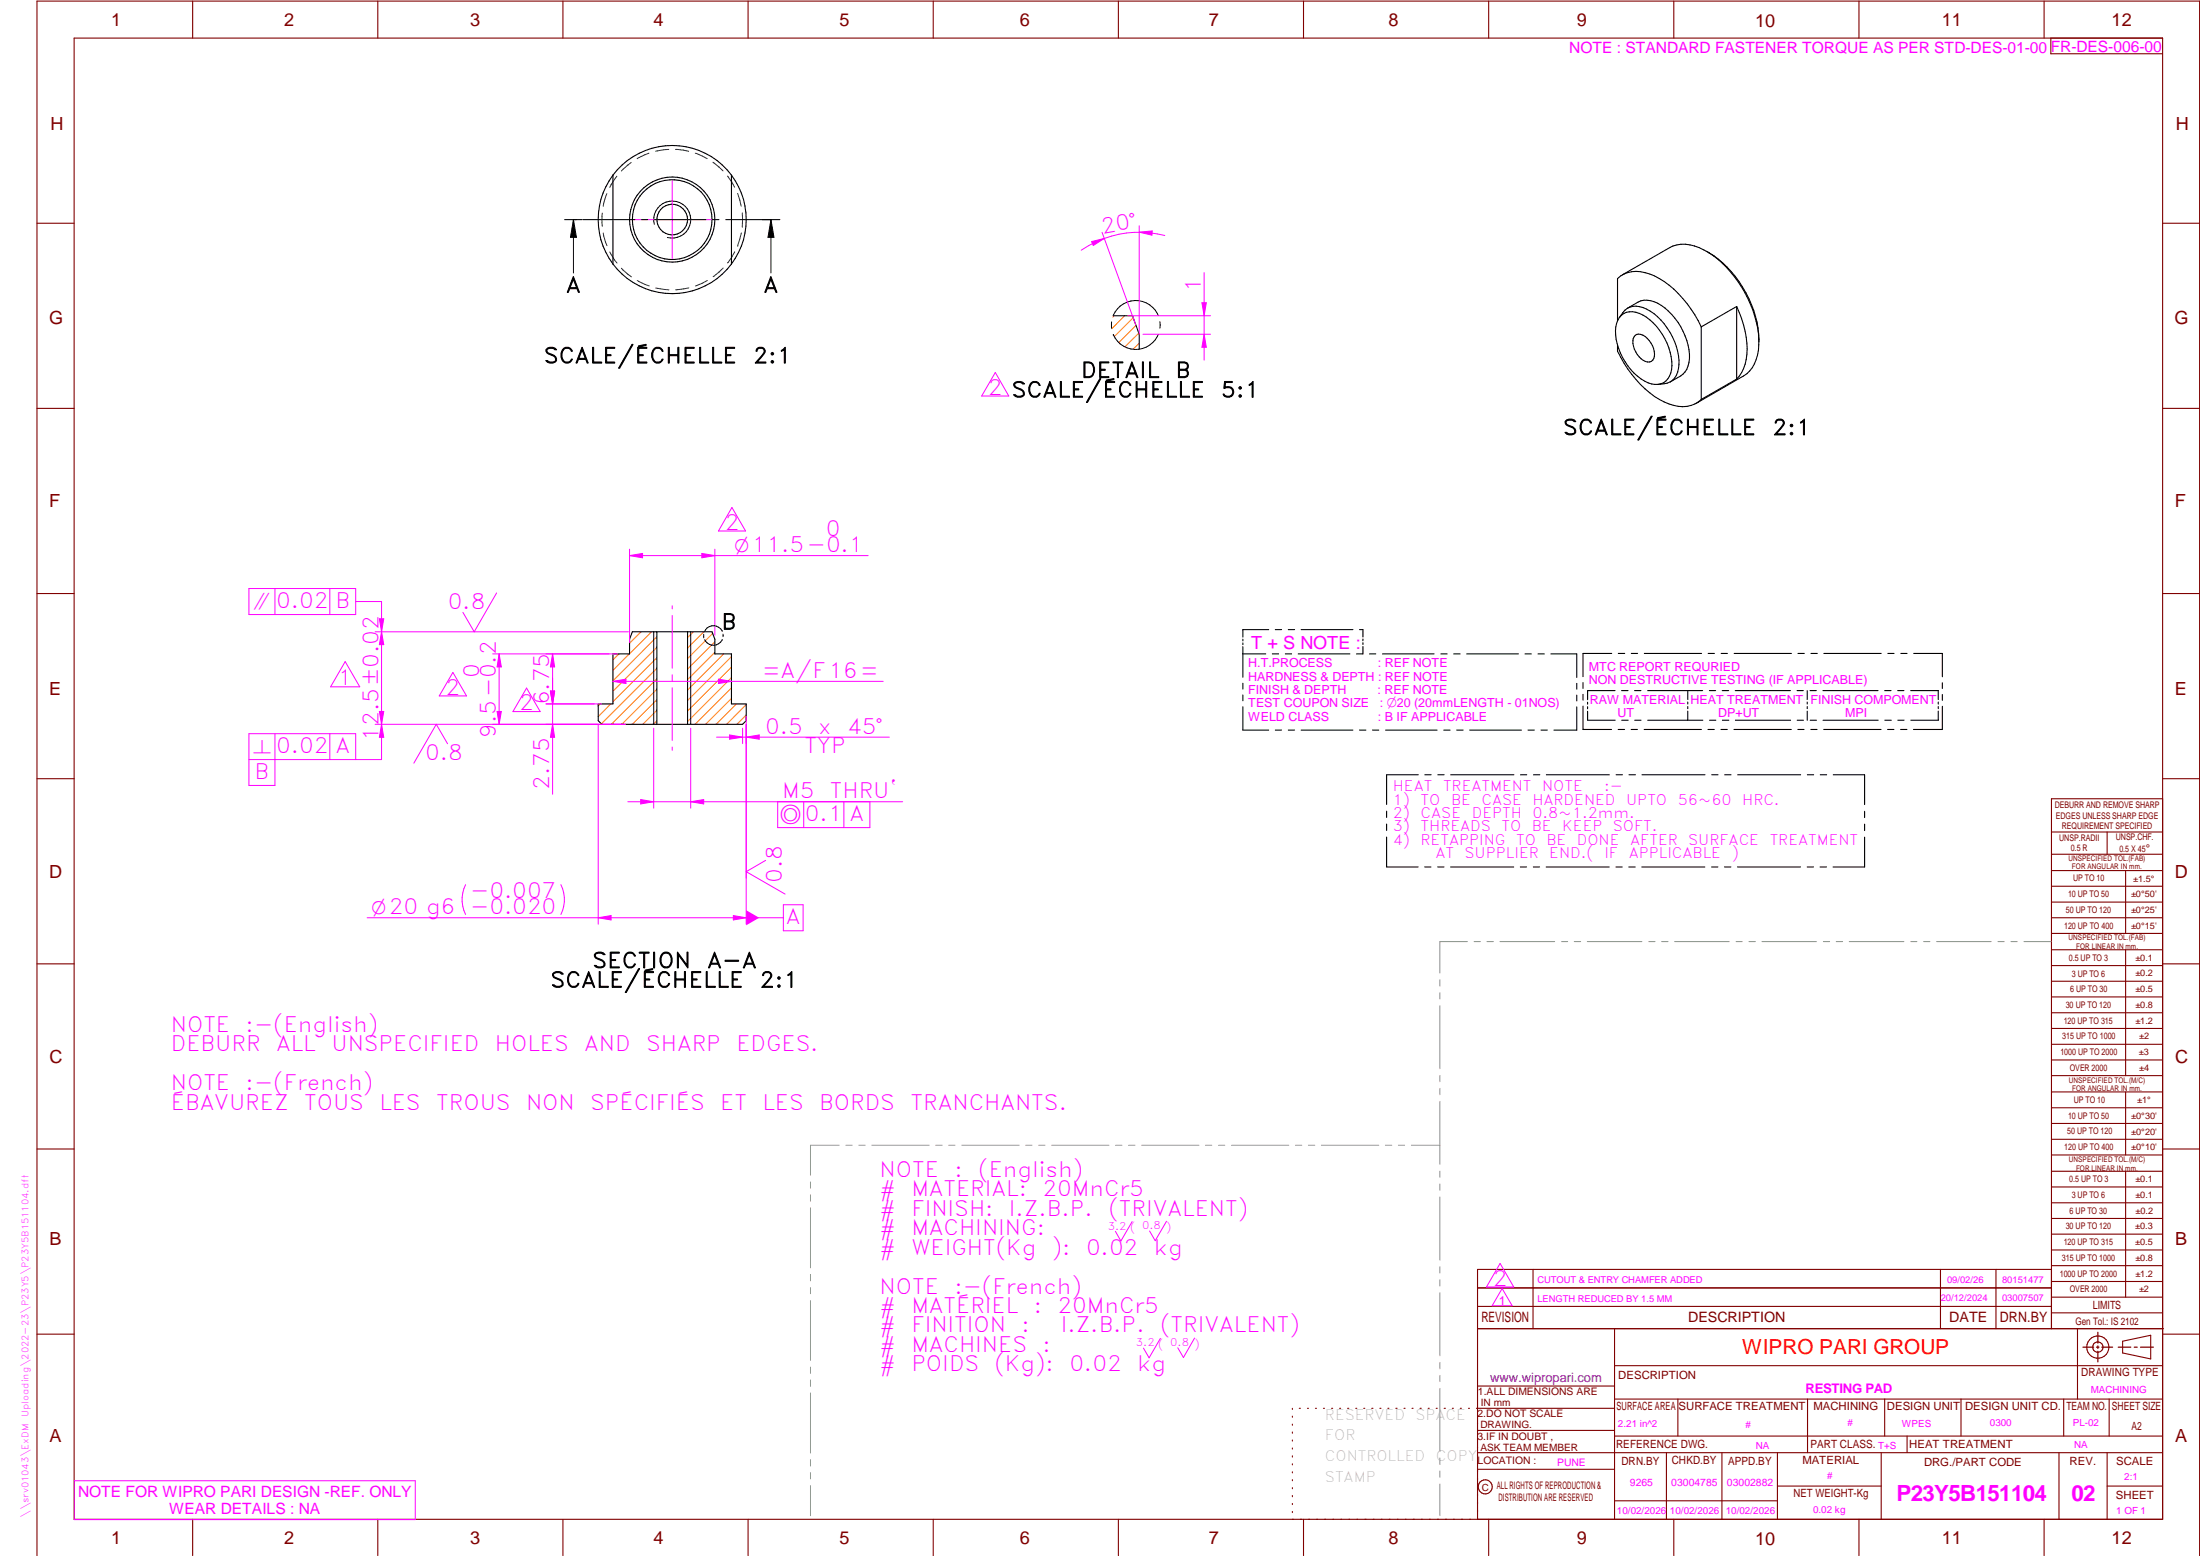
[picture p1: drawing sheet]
<svg xmlns="http://www.w3.org/2000/svg" width="594mm" height="420mm" viewBox="0 0 594 420" stroke-linecap="round" stroke-linejoin="round" font-family="sans-serif">
<g fill="none" stroke="#800000" stroke-width=".3">
<path d="M20 10.3h564v400h-564zM52 .3v10M102 .3v10M152 .3v10M202 .3v10M252 .3v10M302 .3v10M352 .3v10M402 .3v10M452 .3v10M502 .3v10M552 .3v10"/>
<path d="M553.8 10.3v4.2h30.2M10 60.3h10M584 60.3h10M10 110.3h10M584 110.3h10M10 160.3h10M584 160.3h10M10 210.3h10M584 215.7h-30v143.1M584 210.3h10M554 224.7h30M554 230.7h30"/>
<path d="M554 235.1h30M554 239.3h30M569 224.7v6M574 235.1v17M554 243.6h30M554 247.8h30M554 252.1h30M554 256.5h30M574 256.5v33.9M10 260.3h10M554 260.7h30M554 265h30"/>
<path d="M554 269.2h30M554 273.5h30M554 277.7h30M584 260.3h10M554 282h30M554 286.2h30M554 290.4h30M554 294.9h30M554 299.1h30M574 294.9v17M10 310.3h10M554 303.4h30"/>
<path d="M554 307.6h30M554 311.9h30M554 316.3h30M574 316.3v34M584 310.3h10M554 320.5h30M554 324.8h30M554 329h30M554 333.2h30M554 337.5h30M399 358.8h185.2M399 352.8h155"/>
<path d="M399 347.8h155M414 342.8v16M436 358.8v51.5M524 342.8v16M539 342.8v16M554 341.8h30M554 346h30M554 350.3h30M554 354.5h30M554 342.8h-155v67.5M561 358.8v19M10 360.3h10"/>
<path d="M399 374.3h37M436 377.8h148M453.1 377.8v10M488.1 377.8v14.5M508.9 377.8v10M529.5 377.8v10M557.3 377.8v10M569.5 377.8v10M573.2 362.2l7.6-1.6v6.3l-7.6-1.6zM584 368.8h-148M584 360.3h10M349 380.3v.3"/>
<path d="M349 382.4v.3M349 384.6v.3M349 386.7v.3M349 388.8v.3M349 391v.3M349 393.1v.3M349 395.3v.3M349 397.4v.3M349 399.5v.3M350.9 380.3h.2M353.1 380.3h.2M355.2 380.3h.3"/>
<path d="M357.4 380.3h.3M359.6 380.3h.3M361.7 380.3h.3M363.9 380.3h.3M366.1 380.3h.3M368.3 380.3h.2M370.4 380.3h.3M372.6 380.3h.3M374.8 380.3h.3M376.9 380.3h.4M379.1 380.3h.3M381.3 380.3h.3"/>
<path d="M383.4 380.3h.4M385.6 380.3h.3M387.8 380.3h.3M390 380.3h.3M392.2 380.3h.3M394.3 380.3h.3M396.5 380.3h.3M398.7 380.3h37.3M399 396.7h37M399 392.3h185M399 386.2h37M436 387.8h148"/>
<path d="M450 392.3v18M465 392.3v18M480 392.3v18M508 392.3v18M515 387.8v4.5M556 392.3v18M569 392.3v18M52 410.3v9.7M102 410.3v9.7M152 410.3v9.7M202 410.3v9.7M252 410.3v9.7"/>
<path d="M302 410.3v9.7M349 401.7v.3M349 403.8v.4M349 406v.3M349 408.1v.3M352 410.3v9.7M402 410.3v9.7M436 405.3h44M452 410.3v9.7M480 401.3h28M502 410.3v9.7M552 410.3v9.7"/>
<path d="M569 401.3h15M10 420v-419.7h584v419.7"/>
<circle cx="566.5" cy="363.7" r="1.39"/>
<circle cx="566.5" cy="363.8" r="3"/>
<circle cx="401.1" cy="401.5" r="1.9"/>
</g>
<g fill="none" stroke="#f0f" stroke-width=".27">
<path d="M171 59.3h21M181.5 48.8v21M181.5 163.6v.8M181.5 166.2v14.2M176.5 196.6v21.6M181.5 182.2v1.7M181.5 185.7v14.2M186.5 196.6v21.6M173 215.9l3.5 .6-3.5 .6zM181.5 201.7v.9M305.7 329.9l-3 5.2-1.5-2.6M315 329.8l-3.1 5.2-1.5-2.6"/>
<path d="M405.6 347.9l2.7 4.7h-5.4zM313.3 361.4l-3 5.2-1.5-2.6M322.6 361.3l-3 5.3-1.6-2.7M20.1 399.8h92v10.5h-92z"/>
</g>
<g fill="none" stroke="#949494" stroke-width=".27">
<path d="M396.2 254.3h-7.4v8.5M398.1 254.3h1.6M401.5 254.3h1.8M405 254.3h14.8M421.6 254.3h1.7M425.1 254.3h1.7M428.6 254.3h14.8M445.2 254.3h1.7M448.7 254.3h1.7M452.2 254.3h14.8M468.8 254.3h1.7M472.3 254.3h1.7"/>
<path d="M475.8 254.3h14.8M492.4 254.3h1.7M495.8 254.3h1.8M499.4 254.3h14.7M516 254.3h1.6M519.4 254.3h1.8M522.9 254.3h14.8M539.5 254.3h1.7M543 254.3h1.7M546.5 254.3h7.4M388.8 264.5v1.8M388.8 268.1v1.6"/>
<path d="M388.8 271.6v17M388.8 290.4v1.7M388.8 293.9v1.7M388.8 297.4v17M218.9 319.2v1.6M226.6 309.2h-7.7v8.1M228.4 309.2h1.7M231.9 309.2h1.7M235.4 309.2h15.5M252.7 309.2h1.7M256.2 309.2h1.7M259.7 309.2h15.5"/>
<path d="M277 309.2h1.7M280.5 309.2h1.7M284 309.2h15.5M301.2 309.2h1.8M304.8 309.2h1.7M308.3 309.2h15.5M325.5 309.2h1.7M329.1 309.2h1.6M332.6 309.2h15.4M349.8 309.2h1.7M353.3 309.2h1.7M356.8 309.2h15.5"/>
<path d="M374.1 309.2h1.7M377.6 309.2h1.7M381.1 309.2h7.7M388.8 316.2v1.7M388.8 319.7v1.7M218.9 322.6v1.8M218.9 326.1v16.2M388.8 323.2v17.1M218.9 344.1v1.8M218.9 347.6v1.7M218.9 351.2v16.1M388.8 342.1v1.6"/>
<path d="M388.8 345.6v1.7M388.8 349v17.1M218.9 369.1v1.7M218.9 372.6v1.8M218.9 376.1v16.2M388.8 367.9v1.7M388.8 371.4v1.7M388.8 374.9v17M218.9 394.1v1.8M218.9 397.6v1.7M388.8 393.7v1.7M388.8 397.2v1.7"/>
<path d="M218.9 401.2v8.1M388.8 400.7v8.6"/>
</g>
<path d="M566.5 359.7v3M562.5 363.8h2.9M566.1 363.8h.7M566.5 363.4v.7M566.5 364.9v2.8M567.6 363.8h2.9M572 363.8h3.4M576.3 363.8h.8M578 363.8h3.5" fill="none" stroke="#800000" stroke-width=".34"/>
<g fill="none" stroke="#008000" stroke-width=".27">
<path d="M162.6 57.5v3.6M163.9 52.3l-1 3.4M166.6 47.6l-1.9 3M170.5 43.9l-2.7 2.3M175.3 41.4l-3.3 1.4M180.6 40.3l-3.6 .6M182.4 40.3l3.6 .6M187.7 41.4l3.3 1.4M192.5 43.8l2.7 2.3M196.5 47.5l1.9 3M199.2 52.2l.9 3.5M200.4 57.5v3.6"/>
<path d="M162.9 62.9l1 3.4M164.7 68l1.9 3M167.8 72.4l2.7 2.4M172.1 75.7l3.2 1.5M177.1 77.8l3.5 .5M186 77.7l-3.6 .6M191 75.7l-3.2 1.5M195.3 72.4l-2.7 2.3M198.4 68l-1.9 3M199.2 66.3h.1M200.2 62.9l-1 3.4M200.4 61.1h.1"/>
</g>
<g fill="none" stroke="#000" stroke-width=".3">
<path d="M165.5 47.3a20.1 20.1 0 0 0 0 24M165.5 47.3v24M197.5 47.3v24M197.5 47.3a20 20 0 0 0-32 0M197.5 47.3a20.1 20.1 0 0 1 0 24M197.5 71.3a20 20 0 0 1-32 0M170.8 170.6h21.5l.7 2v4h4.5v13.5h4v4.5l-1 1h-38l-1-1v-4.5h4v-13.5h4.5v-4zM177.4 170.6v25M185.7 170.6v25"/>
<circle cx="181.5" cy="59.3" r="10.8"/>
<circle cx="181.5" cy="59.3" r="4.1"/>
<circle cx="181.5" cy="59.3" r="11.5"/>
</g>
<g fill="none" stroke="#000" stroke-width=".27">
<path d="M152.4 59.3h4.9M154.8 59.3v14.4M154.8 59.3l.9 4.8h-1.7zM157.5 59.3h13.9M173.2 59.3h1.7M176.7 59.3h14M192.5 59.3h1.7M196 59.3h14.6M208.2 59.3l.8 4.8h-1.6zM208.2 59.3v14.4M176.7 60.6a5 5 0 0 1 4.4-6.3 5 5 0 0 1 5.4 5.5 5 5 0 0 1-6.3 4.3M176.5 170.6v25"/>
<path d="M186.5 170.6v25"/>
</g>
<path d="M154.8 59.3l.9 4.8h-1.7zM208.2 59.3l.8 4.8h-1.6z" fill="#000"/>
<g fill="none" stroke="#ff8000" stroke-width=".27">
<path d="M167.1 176.6l-1.6 1.6M169.9 176.6l-4.4 4.4M173.1 170.6l-3.1 3.1M175.9 170.6l-5.9 5.9M177.4 172l-11.9 11.9M177.4 174.8l-11.9 11.8M177.4 177.6l-11.9 11.9M187.2 170.6l-1.5 1.6M190.1 170.6l-4.4 4.4M192.4 171l-6.7 6.8M193 173.3l-7.3 7.4M193 176.1l-7.3 7.4"/>
<path d="M195.4 176.6l-9.7 9.8M197.5 177.3l-11.8 11.8M162.1 190.1l-.6 .6M164.9 190.1l-3.4 3.4M177.4 183.3l-12.3 12.3M177.4 180.5l-15 15M177.4 186.1l-9.5 9.5M177.4 188.9l-6.7 6.7M177.4 191.8l-3.8 3.8M177.4 194.6l-1 1M197.5 188.6l-7 7M197.5 180.1l-11.8 11.9"/>
<path d="M197.5 183l-11.8 11.8M197.5 185.8l-9.8 9.8M198.9 190.1l-5.5 5.5M201.5 193.1l-2.5 2.5M201.5 190.2l-5.3 5.4"/>
</g>
<path d="M173 215.9l3.5 .6-3.5 .6z" fill="#f0f"/>
<path d="M186.5 216.5l3.5-.6v1.2z" fill="none" stroke="#f0f" stroke-width=".27"/>
<path d="M186.5 216.5l3.5-.6v1.2z" fill="#f0f"/>
<path d="M161.5 195.6v54M201.5 193.4v56.2M169.5 216.5h74.2M125.7 238.9a9 9 0 0 0 0 8M151.5 238.9a9 9 0 0 1 0 8M161.5 247.8l3.5-.6v1.2z" fill="none" stroke="#f0f" stroke-width=".27"/>
<path d="M161.5 247.8l3.5-.6v1.2z" fill="#f0f"/>
<path d="M198 247.2l3.5 .6-3.5 .6z" fill="none" stroke="#f0f" stroke-width=".27"/>
<path d="M198 247.2l3.5 .6-3.5 .6z" fill="#f0f"/>
<path d="M147.4 190.1h13.1M147.4 195.6h14.1M148.6 186.6h1.2l-.6 3.5zM99.1 247.8h102.4" fill="none" stroke="#f0f" stroke-width=".27"/>
<path d="M148.6 186.6h1.2l-.6 3.5z" fill="#f0f"/>
<path d="M149.2 195.6l.6 3.5h-1.2z" fill="none" stroke="#f0f" stroke-width=".27"/>
<path d="M149.2 195.6l.6 3.5h-1.2z" fill="#f0f"/>
<path d="M147.4 176.6h17.1M149.2 176.6l.6 3.5h-1.2zM147.4 190.1h15.1M149.2 183.1v31.4" fill="none" stroke="#f0f" stroke-width=".27"/>
<path d="M149.2 176.6l.6 3.5h-1.2z" fill="#f0f"/>
<path d="M148.6 186.6h1.2l-.6 3.5z" fill="none" stroke="#f0f" stroke-width=".27"/>
<path d="M148.6 186.6h1.2l-.6 3.5z" fill="#f0f"/>
<path d="M149.2 176.6v13.5M165.5 184l3.5-.6v1.2z" fill="none" stroke="#f0f" stroke-width=".27"/>
<path d="M165.5 184l3.5-.6v1.2z" fill="#f0f"/>
<path d="M194 183.4l3.5 .6-3.5 .6z" fill="none" stroke="#f0f" stroke-width=".27"/>
<path d="M194 183.4l3.5 .6-3.5 .6z" fill="#f0f"/>
<path d="M165.5 184h73M201.5 247.8h10" fill="none" stroke="#f0f" stroke-width=".27"/>
<path d="M201.5 245.8l3.5 2-3.5 2.1z" fill="#f0f"/>
<path d="M101.3 170.6h68.4M103 170.6l.6 3.5h-1.2zM101.3 195.6h67.6M210 216.5h24.9v7h-24.9zM217 216.5v7M227.9 216.5v7M211.5 244.3h5.4v7h-5.4z" fill="none" stroke="#f0f" stroke-width=".27"/>
<path d="M103 170.6l.6 3.5h-1.2z" fill="#f0f"/>
<path d="M102.4 192.1h1.2l-.6 3.5z" fill="none" stroke="#f0f" stroke-width=".27"/>
<path d="M102.4 192.1h1.2l-.6 3.5z" fill="#f0f"/>
<path d="M103 170.6v34.5" fill="none" stroke="#f0f" stroke-width=".27"/>
<path d="M103 195.6l.6 3.5h-1.2z" fill="#f0f"/>
<path d="M103 162.4v8.2M134.1 160.1l-6 10.5-3.1-5.2M74.2 198.1v14h-7v-14h28.8v7M89.1 198.1v7M103 195.6l.6 3.5h-1.2zM201.5 195.6v41.5M67.2 205.1h35.8M120.9 200.8l-3.1-5.2-6 10.5M206.7 232.3l-5.2 3.1 10.5 6" fill="none" stroke="#f0f" stroke-width=".27"/>
<g fill="none" stroke="#000" stroke-width=".3">
<path d="M460.8 67.9l.7 .4M461.5 68.2a32 32 0 0 1 13.3 21.8M461.5 68.2a11.2 11.2 0 0 0-9.7-1.8l-13.7 7.8M461.5 68.3a29.9 29.9 0 0 1 13.4 21.8M436.8 86.7v-11.5a8 8 0 0 1 8.7-1.2 26.3 26.3 0 0 1 13.1 12.6l.8 1.7M436.8 93.2v1.6a29.5 29.5 0 0 0 12.6 13.7 8.6 8.6 0 0 0 10-.6M437.3 85.8a5.4 5.4 0 0 1 3.6-3.1 9.6 9.6 0 0 1 7.6 3.7 17 17 0 0 1 4.8 13 4.8 4.8 0 0 1-2.3 3.7M437.8 85.1a4.8 4.8 0 0 1 5.8-.1 16.4 16.4 0 0 1 7.8 14.7 4.3 4.3 0 0 1-6.4 3.7 16.2 16.2 0 0 1-8.7-15.1 5.2 5.2 0 0 1 1.5-3.2zM439.5 83.2a6.9 6.9 0 0 1 6.2-2 13.6 13.6 0 0 1 8.1 7 14.6 14.6 0 0 1 2 10.6 4.8 4.8 0 0 1-2 2.7l-2.8 1.6M441.6 90.6a2.52 2.52 0 0 1 3.2 .8 5.5 5.5 0 0 1 1.8 5.4 1.75 1.75 0 0 1-2.8 .5 5.6 5.6 0 0 1-2.5-6.4zM459.4 88.3v19.6M469 82.8v19.6"/>
<path d="M469 82.8l-9.6 5.5M469 82.8a23.4 23.4 0 0 1 2.2 15.5 9.1 9.1 0 0 1-2.2 4.1M474.8 90a12.9 12.9 0 0 1-2.3 10.2l-1.7 1.3-12.7 7.4M474.9 90.1l.1 2.3M451 103.1l-.8 .4-2.5 .3M469 102.4l-9.6 5.5M374.4 219v1.7M383 209.2h-8.6v8M384.8 209.2h1.7M388.3 209.2h1.7M391.7 209.2h17.1M410.6 209.2h1.7"/>
<path d="M414.1 209.2h1.7M417.6 209.2h17M436.4 209.2h1.7M439.9 209.2h1.7M443.4 209.2h17M462.2 209.2h1.7M465.7 209.2h1.7M469.2 209.2h17M488.1 209.2h1.6M491.5 209.2h1.8M495 209.2h8.5v8.1M503.5 219.1v1.7"/>
<path d="M374.4 222.5v1.7M374.4 226v8.1h8.5M384.7 234.1h1.7M388.2 234.1h1.7M391.7 234.1h17.1M410.5 234.1h1.7M414.1 234.1h1.6M417.5 234.1h17M436.4 234.1h1.7M439.8 234.1h1.8M443.4 234.1h17M462.2 234.1h1.7"/>
<path d="M465.7 234.1h1.7M469.2 234.1h17M488 234.1h1.7M491.5 234.1h1.7M503.5 226.1v8h-8.5M503.5 222.5v1.8"/>
</g>
<path d="M102.4 167.1h1.2l-.6 3.5z" fill="#f0f"/>
<path d="M67.2 158.9h28.8v7h-28.8zM74.2 158.9v7M89.1 158.9v7M170 150l3.5-.6v1.2zM170 148.3v25.2M193 148.3v23.2M93.2 178.6l3.9 6.9h-7.8zM96 162.4h7M102.4 167.1h1.2l-.6 3.5z" fill="none" stroke="#f0f" stroke-width=".27"/>
<g fill="none" stroke="#000" stroke-width=".3">
<path d="M335.6 176.6h6.2M335.6 172.6v.5M335.6 173.6v.5M335.6 174.6v8.3M342.6 170h-7v2M343.6 176.6h1.7M344.4 170h1.7M347.1 176.6h1.7M347.9 170h1.7M350.6 176.6h13.9M351.4 170h13.9M367.1 170h.9v2"/>
<path d="M368 174.6v2h-1.7M368 172.6v.4M368 173.6v.4M369.8 176.6h1.7M373.3 176.6h14M389.1 176.6h1.7M392.6 176.6h1.7M396.1 176.6h13.9M411.8 176.6h1.7M415.3 176.6h1.7M418.8 176.6h7v6.3M435.2 176.4h-7.7v6.3"/>
<path d="M437 176.4h1.7M440.5 176.4h1.7M444 176.4h15.5M461.3 176.4h1.7M464.8 176.4h1.7M468.3 176.4h15.4M485.5 176.4h1.7M489 176.4h1.7M492.5 176.4h15.5M509.8 176.4h1.7M513.3 176.4h1.7M516.8 176.4h7.7v6.4"/>
<path d="M335.6 184.5v1.6M335.6 187.7v1.5M335.6 190.8v6.3h7M344.4 197.1h1.7M347.9 197.1h1.7M351.4 197.1h13.9M367.1 197.1h1.7M370.6 197.1h1.7M374.1 197.1h14M389.9 197.1h1.7M393.4 197.1h1.7M396.9 197.1h13.9"/>
<path d="M412.6 197.1h1.7M416.1 197.1h1.7M425.8 184.5v1.6M425.8 187.7v1.6M425.8 190.9v6.2h-6.2M427.5 184.3v1.6M427.5 187.5v1.6M427.5 190.7v6.3h7.7M428.7 192.1v2.4h7.5M428.7 189.6v.6M428.7 190.8v.6M436.1 186.5h-7.4v2.4"/>
<path d="M437 197h1.7M437.9 186.5h1.7M437.9 194.5h1.8M440.5 197h1.7M441.4 186.5h1.7M441.4 194.5h1.7M444 197h15.4M444.9 186.5h14.9M445 194.5h14.8M455.8 186.5v2.4M455.8 189.6v.5M455.8 190.8v.5"/>
<path d="M455.8 192v2.5M461.2 197h1.7M461.6 186.5h1.7M461.6 194.5h1.7M464.7 197h1.7M465.1 186.5h1.7M465.1 194.5h1.7M468.2 197h15.5M468.6 186.5h14.9M468.6 194.5h14.9M485.3 186.5h1.7M485.3 194.5h1.7"/>
<path d="M485.5 197h1.7M488 186.5v2.4M488 189.6v.5M488 190.8v.5M488 192v2.5M488.8 186.5h1.7M488.8 194.5h1.7M489 197h1.7M492.2 186.5h14.9M492.3 194.5h14.9M492.5 197h15.5M508.9 186.5h1.8"/>
<path d="M509 194.5h1.7M509.7 197h1.7M512.4 186.5h1.7M512.5 194.5h1.7M513.2 197h1.7M516 186.5h7.4v2.4M523.4 189.6v.5M523.4 190.8v.5M523.4 192v2.5h-7.4M524.5 184.4v1.5M524.5 187.5v1.6M524.5 190.7v6.3h-7.8"/>
</g>
<path d="M170 150l3.5-.6v1.2z" fill="#f0f"/>
<path d="M189.5 149.4l3.5 .6-3.5 .6z" fill="none" stroke="#f0f" stroke-width=".27"/>
<path d="M189.5 149.4l3.5 .6-3.5 .6z" fill="#f0f"/>
<path d="M170 150h64.4M200.5 196.6v4.2M201.5 199.1l3.5-.6v1.1zM201.5 195.6v5.2" fill="none" stroke="#f0f" stroke-width=".27"/>
<path d="M201.5 199.1l3.5-.6v1.1z" fill="#f0f"/>
<path d="M197 198.5l3.5 .6-3.5 .5z" fill="none" stroke="#f0f" stroke-width=".27"/>
<path d="M197 198.5l3.5 .6-3.5 .5z" fill="#f0f"/>
<path d="M297.6 62.7l9.1 25.1M307.6 61v29.3M307.6 62.7l3.5-.3v1.1zM193.5 199.1h46.7" fill="none" stroke="#f0f" stroke-width=".27"/>
<path d="M300.2 86.9v1.7M300.6 85.2a6.6 6.6 0 0 1 6.1-4.1 6.6 6.6 0 0 1 6.1 4.1M300.6 90.3h.1M312.8 90.3a6.5 6.5 0 0 1-6.1 4.1 6.5 6.5 0 0 1-6.1-4.1M313.2 86.9v1.7M190 172h.1M190 171.3v.6M195 170.5a2.59 2.59 0 0 0-2.4-1.6 2.59 2.59 0 0 0-2.3 1.6M195 172.7a2.59 2.59 0 0 1-2.3 1.6 2.59 2.59 0 0 1-2.4-1.6M195.2 171.2v.7" fill="none" stroke="#000" stroke-width=".27"/>
<path d="M300.9 85.3l-.4 .3M303.7 85.3l-3.5 3.5M306 85.8l-5.1 5.1M306.7 87.9l-4.6 4.6M307.5 90l-3.7 3.6M307.6 92.7l-1.6 1.6" fill="none" stroke="#ff8000" stroke-width=".27"/>
<path d="M300.6 85.3h5.2l1.8 5v4" fill="none" stroke="#000" stroke-width=".3"/>
<path d="M307.6 62.7l3.5-.3v1.1z" fill="#f0f"/>
<path d="M294.8 65.2l3.4-.8-3 1.9z" fill="none" stroke="#f0f" stroke-width=".27"/>
<path d="M294.8 65.2l3.4-.8-3 1.9z" fill="#f0f"/>
<path d="M314.5 63.6a27.6 27.6 0 0 0-22.5 4M304.5 85.3h22.4M308.6 90.3h18.3M324.6 81.7h1.1l-.5 3.6z" fill="none" stroke="#f0f" stroke-width=".27"/>
<path d="M324.6 81.7h1.1l-.5 3.6z" fill="#f0f"/>
<path d="M325.2 90.3l.5 3.5h-1.1z" fill="none" stroke="#f0f" stroke-width=".27"/>
<path d="M325.2 90.3l.5 3.5h-1.1z" fill="#f0f"/>
<path d="M325.2 73.6v23.6M133 176.6h33.7M133 195.6h35.9M134.2 192.1h1.2l-.6 3.5z" fill="none" stroke="#f0f" stroke-width=".27"/>
<path d="M134.2 192.1h1.2l-.6 3.5z" fill="#f0f"/>
<path d="M134.8 176.6l.6 3.5h-1.2z" fill="none" stroke="#f0f" stroke-width=".27"/>
<path d="M134.8 176.6l.6 3.5h-1.2z" fill="#f0f"/>
<path d="M268.8 100.6l3.6 6.3h-7.3zM197.6 137l3.7 6.4h-7.3zM134.8 176.6v19M122.3 181.6l3.7 6.3h-7.4zM142.2 185.8l3.7 6.4h-7.4zM405.1 341.2l3.7 6.3h-7.4z" fill="none" stroke="#f0f" stroke-width=".27"/>
<g font-size="6" fill="#f0f">
<text x="512.1" y="405.2">P23Y5B151104</text>
<text x="559.4" y="405.2">02</text>
</g>
<g font-size="5.7" fill="#f0f">
<text x="297.7" y="63.2" transform="rotate(-10 297.7 63.2)">20°</text>
<text x="324.3" y="78.8" transform="rotate(-90 324.3 78.8)">1</text>
<text x="266.8" y="106.6">2 SCALE/ÉCHELLE</text>
<text x="195.7" y="143">2</text>
<text x="223" y="144.6">0</text>
<text x="74.6" y="164.2">0.02 B</text>
<text x="120.9" y="164.5">0.8</text>
<text x="91.2" y="185">1</text>
<text x="129.4" y="183.1" transform="rotate(-90 129.4 183.1)">0</text>
<text x="205.8" y="183.1">=A/F16=</text>
<text x="120.3" y="187.5">2</text>
<text x="140.2" y="191.8">2</text>
<text x="148.3" y="190.4" transform="rotate(-90 148.3 190.4)">6.75</text>
<text x="74.6" y="203.4">0.02 A</text>
<text x="102.2" y="200" transform="rotate(-90 102.2 200)">12.5±0.02</text>
<text x="133.9" y="199.2" transform="rotate(-90 133.9 199.2)">9.5-0.2</text>
<text x="206.6" y="198.2">0.5</text>
<text x="217.2" y="203.4">TYP</text>
<text x="221" y="198.2">x</text>
<text x="228.8" y="198.2">45°</text>
<text x="114.8" y="205.2">0.8</text>
<text x="68.7" y="210.4">B</text>
<text x="148.3" y="213.2" transform="rotate(-90 148.3 213.2)">2.75</text>
<text x="211.2" y="215.6">M5</text>
<text x="224.1" y="215.6">THRU`</text>
<text x="217.4" y="221.7">0.1 A</text>
<text x="211.2" y="238.4" transform="rotate(-90 211.2 238.4)">0.8</text>
<text x="127" y="242.4">-0.007</text>
<text x="212.2" y="249.6">A</text>
<text x="46.1" y="278.6">NOTE</text>
<text x="66.3" y="278.6">:-(English)</text>
<text x="46.1" y="283.8">DEBURR</text>
<text x="74.6" y="283.8">ALL</text>
<text x="89.5" y="283.8">UNSPECIFIED</text>
<text x="133.6" y="283.8">HOLES</text>
<text x="157.8" y="283.8">AND</text>
<text x="174.5" y="283.8">SHARP</text>
<text x="198.8" y="283.8">EDGES.</text>
<text x="46.1" y="294.3">NOTE</text>
<text x="46.1" y="299.6">ÉBAVUREZ</text>
<text x="66.3" y="294.3">:-(French)</text>
<text x="82.1" y="299.6">TOUS</text>
<text x="102.4" y="299.6">LES</text>
<text x="117.8" y="299.6">TROUS</text>
<text x="142.1" y="299.6">NON</text>
<text x="159.4" y="299.6">SPÉCIFIÉS</text>
<text x="194.5" y="299.6">ET</text>
<text x="205.9" y="299.6">LES</text>
<text x="221.2" y="299.6">BORDS</text>
<text x="245.9" y="299.6">TRANCHANTS.</text>
<text x="237.5" y="317.8">NOTE</text>
<text x="257.7" y="317.8">:</text>
<text x="264.1" y="317.8">(English)</text>
<text x="237.5" y="323">#</text>
<text x="246.1" y="323">MATERIAL:</text>
<text x="281.5" y="323">20MnCr5</text>
<text x="237.5" y="328.3">#</text>
<text x="246.1" y="328.3">FINISH:</text>
<text x="272.4" y="328.3">I.Z.B.P.</text>
<text x="299.3" y="328.3">(TRIVALENT)</text>
<text x="237.5" y="333.5">#</text>
<text x="246.1" y="333.5">MACHINING:</text>
<text x="237.5" y="338.8">#</text>
<text x="246.1" y="338.8">WEIGHT(Kg</text>
<text x="284" y="338.8">):</text>
<text x="293.3" y="338.8">0.02</text>
<text x="311.6" y="338.8">kg</text>
<text x="403.1" y="347.1">2</text>
<text x="237.5" y="349.3">NOTE</text>
<text x="257.7" y="349.3">:-(French)</text>
<text x="237.5" y="354.5">#</text>
<text x="237.5" y="359.8">#</text>
<text x="246.1" y="359.8">FINITION</text>
<text x="246.1" y="354.5">MATÉRIEL</text>
<text x="275.8" y="359.8">:</text>
<text x="279.2" y="354.5">:</text>
<text x="285.6" y="354.5">20MnCr5</text>
<text x="286.4" y="359.8">I.Z.B.P.</text>
<text x="313.3" y="359.8">(TRIVALENT)</text>
<text x="237.5" y="365">#</text>
<text x="246.1" y="365">MACHINES</text>
<text x="281.5" y="365">:</text>
<text x="237.5" y="370.3">#</text>
<text x="246.1" y="370.3">POIDS</text>
<text x="268.5" y="370.3">(Kg):</text>
<text x="288.8" y="370.3">0.02</text>
<text x="307.1" y="370.3">kg</text>
</g>
<g font-size="5.7">
<text x="152.8" y="79">A</text>
<text x="206.2" y="79">A</text>
<text x="146.8" y="98">SCALE/ÉCHELLE</text>
<text x="203.4" y="98">2:1</text>
<text x="291.9" y="102">DETAIL</text>
<text x="317.4" y="102">B</text>
<text x="329.7" y="107.3">5:1</text>
<text x="422.1" y="117.4">SCALE/ÉCHELLE</text>
<text x="478.6" y="117.4">2:1</text>
<text x="194.8" y="169.9">B</text>
<text x="159.9" y="261.4">SECTION</text>
<text x="190.9" y="261.4">A-A</text>
<text x="148.6" y="266.6">SCALE/ÉCHELLE</text>
<text x="205.2" y="266.6">2:1</text>
</g>
<text font-size="5.6" fill="#f00" x="470.5" y="365.5">WIPRO PARI GROUP</text>
<g font-size="5.4" fill="#f0f">
<text x="198.3" y="149.2">O11.5-0.1</text>
<text x="68.5" y="164.2">i</text>
<text x="68.3" y="203.4">n</text>
<text x="210.7" y="221.7">a</text>
<text x="100.3" y="246.9">O20 g6 -0.020</text>
</g>
<g font-size="4.9" fill="#800000">
<text x="30" y="6.9">1</text>
<text x="76.7" y="6.9">2</text>
<text x="127" y="6.9">3</text>
<text x="176.5" y="6.9">4</text>
<text x="226.7" y="6.9">5</text>
<text x="275.4" y="6.9">6</text>
<text x="326.4" y="6.9">7</text>
<text x="375" y="6.9">8</text>
<text x="425.8" y="6.9">9</text>
<text x="473.9" y="7.3">10</text>
<text x="524.3" y="6.9">11</text>
<text x="570.2" y="6.9">12</text>
<text x="13.6" y="35.1">H</text>
<text x="587.6" y="35.1">H</text>
<text x="13.2" y="87.5">G</text>
<text x="587.2" y="87.5">G</text>
<text x="13.2" y="137">F</text>
<text x="587.2" y="137">F</text>
<text x="13.2" y="187.6">E</text>
<text x="587.2" y="187.6">E</text>
<text x="13.2" y="237">D</text>
<text x="587.2" y="237">D</text>
<text x="13.4" y="287.1">C</text>
<text x="587.4" y="287.1">C</text>
<text x="13.4" y="336.2">B</text>
<text x="587.4" y="336.2">B</text>
<text x="13.4" y="389.3">A</text>
<text x="587.4" y="389.3">A</text>
<text x="30" y="416.9">1</text>
<text x="76.7" y="416.9">2</text>
<text x="127" y="416.9">3</text>
<text x="176.5" y="416.9">4</text>
<text x="226.7" y="416.9">5</text>
<text x="275.4" y="416.9">6</text>
<text x="326.4" y="416.9">7</text>
<text x="375" y="416.9">8</text>
<text x="425.8" y="416.9">9</text>
<text x="473.9" y="417.3">10</text>
<text x="524.3" y="416.9">11</text>
<text x="570.2" y="416.9">12</text>
</g>
<text font-size="4.9" fill="#f0f" x="337.9" y="175.2">T + S NOTE :</text>
<g font-size="4.2" fill="#f0f">
<text x="423.7" y="14.3">NOTE : STANDARD FASTENER TORQUE AS PER STD-DES-01-00</text>
<text x="553.8" y="14">FR-DES-006-00</text>
<text x="21.1" y="404.3">NOTE FOR WIPRO PARI DESIGN -REF. ONLY</text>
<text x="45.7" y="408.8">WEAR DETAILS : NA</text>
</g>
<g font-size="3.9" fill="#f0f">
<text x="376.1" y="213.7">HEAT</text>
<text x="389.7" y="213.7">TREATMENT</text>
<text x="416.4" y="213.7">NOTE</text>
<text x="433.2" y="213.7">:-</text>
<text x="376.1" y="217.3">1)</text>
<text x="376.1" y="220.9">2)</text>
<text x="383.6" y="217.3">TO</text>
<text x="383.6" y="220.9">CASE</text>
<text x="391.8" y="217.3">BE</text>
<text x="397.4" y="220.9">DEPTH</text>
<text x="400" y="217.3">CASE</text>
<text x="413.8" y="217.3">HARDENED</text>
<text x="413.8" y="220.9">0.8~1.2mm.</text>
<text x="439.1" y="217.3">UPTO</text>
<text x="453.1" y="217.3">56~60</text>
<text x="470.4" y="217.3">HRC.</text>
<text x="376.1" y="224.5">3)</text>
<text x="383.6" y="224.5">THREADS</text>
<text x="405.5" y="224.5">TO</text>
<text x="413.7" y="224.5">BE</text>
<text x="421.9" y="224.5">KEEP</text>
<text x="435.6" y="224.5">SOFT.</text>
<text x="376.1" y="228.1">4)</text>
<text x="383.6" y="228.1">RETAPPING</text>
<text x="387.6" y="231.7">AT</text>
<text x="395.5" y="231.7">SUPPLIER</text>
<text x="409.4" y="228.1">TO</text>
<text x="417.6" y="228.1">BE</text>
<text x="418.4" y="231.7">END.(</text>
<text x="425.8" y="228.1">DONE</text>
<text x="433.3" y="231.7">IF</text>
<text x="439.8" y="231.7">APPLICABLE</text>
<text x="440.2" y="228.1">AFTER</text>
<text x="455.9" y="228.1">SURFACE</text>
<text x="467.6" y="231.7">)</text>
<text x="477.9" y="228.1">TREATMENT</text>
</g>
<g font-size="3.9" fill="#800000">
<text x="400" y="357.1">REVISION</text>
<text x="455.9" y="357.1">DESCRIPTION</text>
<text x="526.4" y="357.1">DATE</text>
<text x="540" y="357.1">DRN.BY</text>
</g>
<g font-size="3.9" fill="#c0c0c0">
<text x="357.8" y="383.3">RESERVED</text>
<text x="382.3" y="383.3">SPACE</text>
<text x="357.8" y="388.9">FOR</text>
<text x="357.8" y="394.5">CONTROLLED</text>
<text x="387.8" y="394.5">COPY</text>
<text x="357.8" y="400">STAMP</text>
</g>
<text font-size="3.6" fill="#f0f" x="487.5" y="376.1">RESTING PAD</text>
<text font-size="3.5" fill="#00f" x="402.4" y="373.3">www.wipropari.com</text>
<g font-size="3.4" fill="#f0f">
<text x="337.1" y="180.2">H.T.PROCESS</text>
<text x="337.1" y="183.8">HARDNESS &amp; DEPTH : REF NOTE</text>
<text x="372.1" y="180.2">: REF NOTE</text>
<text x="429.1" y="181.1">MTC REPORT REQURIED</text>
<text x="429.1" y="184.7">NON DESTRUCTIVE TESTING (IF APPLICABLE)</text>
<text x="337.1" y="187.4">FINISH &amp; DEPTH</text>
<text x="337.1" y="191">TEST COUPON SIZE</text>
<text x="372" y="187.4">: REF NOTE</text>
<text x="372.6" y="191">: O20 (20mmLENGTH - 01NOS)</text>
<text x="429.3" y="190.1">RAW MATERIAL HEAT TREATMENT FINISH COMPOMENT</text>
<text x="337.1" y="194.6">WELD CLASS</text>
<text x="372.1" y="194.6">: B IF APPLICABLE</text>
<text x="436.8" y="193.7">UT</text>
<text x="464" y="193.7">DP+UT</text>
<text x="498.3" y="193.7">MPI</text>
<text x="404.7" y="352.3">1</text>
</g>
<g font-size="3.1" fill="#800000">
<text x="565.1" y="353.5">LIMITS</text>
<text x="562" y="371.7">DRAWING TYPE</text>
<text x="437" y="372.3">DESCRIPTION</text>
<text x="436.5" y="380.8">SURFACE AREA</text>
<text x="453.3" y="380.8">SURFACE TREATMENT</text>
<text x="489.7" y="380.8">MACHINING</text>
<text x="509.5" y="380.8">DESIGN UNIT</text>
<text x="530.6" y="380.8">DESIGN UNIT CD.</text>
<text x="558" y="380.6">TEAM NO.</text>
<text x="570.3" y="380.7">SHEET SIZE</text>
<text x="575.6" y="386.1">A2</text>
<text x="436.4" y="391.1">REFERENCE DWG.</text>
<text x="437.8" y="395.5">DRN.BY</text>
<text x="451.4" y="395.4">CHKD.BY</text>
<text x="466.6" y="395.5">APPD.BY</text>
<text x="486.7" y="395.4">MATERIAL</text>
<text x="488.9" y="390.9">PART CLASS.</text>
<text x="515.6" y="390.9">HEAT TREATMENT</text>
<text x="519.6" y="395.9">DRG./PART CODE</text>
<text x="558.9" y="395.5">REV.</text>
<text x="571.4" y="395.6">SCALE</text>
<text x="484.3" y="404.2">NET WEIGHT-Kg</text>
<text x="571.4" y="404.7">SHEET</text>
</g>
<text font-size="3" fill="#800000" x="579.5" y="230.1">°</text>
<g font-size="2.8" fill="#f0f">
<text x="299.1" y="332.1">3.2 ( 0.8 )</text>
<text x="306.7" y="363.6">3.2 ( 0.8 )</text>
<text x="420.5" y="396">PUNE</text>
<text x="440.1" y="401.2">9265</text>
<text x="451.3" y="401.2">03004785</text>
<text x="466.3" y="401.2">03002882</text>
</g>
<g font-size="2.8" fill="#800000">
<text x="560.4" y="357.7">Gen Tol.: IS 2102</text>
<text x="399.1" y="376.6">1.ALL DIMENSIONS ARE</text>
<text x="399" y="382.7">2.DO NOT SCALE</text>
<text x="399" y="388.7">3.IF IN DOUBT ,</text>
<text x="399" y="395.4">LOCATION :</text>
<text x="404.2" y="402">ALL RIGHTS OF REPRODUCTION &amp;</text>
<text x="404.7" y="405.4">DISTRIBUTION ARE RESERVED</text>
</g>
<g font-size="2.7" fill="#f0f">
<text x="564.6" y="376.2">MACHINING</text>
<text x="436.9" y="385.4">2.21 in^2</text>
<text x="471.4" y="385.5">#</text>
<text x="498.9" y="385">#</text>
<text x="513.6" y="385.3">WPES</text>
<text x="537.3" y="385.1">0300</text>
<text x="559.7" y="385.1">PL-02</text>
<text x="474.1" y="391.2">NA</text>
<text x="507.1" y="391.2">T+S</text>
<text x="560.1" y="391.1">NA</text>
<text x="493.4" y="399.5">#</text>
<text x="573.6" y="399.7">2:1</text>
<text x="436.6" y="408.7">10/02/2026</text>
<text x="450.9" y="408.8">10/02/2026</text>
<text x="466" y="408.9">10/02/2026</text>
<text x="489.6" y="408.5">0.02 kg</text>
<text x="571.4" y="408.7">1 OF 1</text>
</g>
<g font-size="2.7" fill="#800000">
<text x="399.9" y="379.7">IN mm</text>
<text x="399.7" y="385.7">DRAWING.</text>
<text x="399.7" y="391.8">ASK TEAM MEMBER</text>
<text x="400.1" y="402.5">C</text>
</g>
<g font-size="2.5" fill="#800000">
<text x="554.9" y="218.3">DEBURR AND REMOVE SHARP</text>
<text x="555.2" y="221">EDGES UNLESS SHARP EDGE</text>
<text x="556.1" y="227.1">UNSP.RADII</text>
<text x="556.8" y="223.8">REQUIREMENT SPECIFIED</text>
<text x="571.4" y="226.9">UNSP.CHF.</text>
<text x="559.2" y="229.9">0.5 R</text>
<text x="572.3" y="230.1">0.5 X 45</text>
<text x="559.8" y="238">UP TO 10</text>
<text x="576.1" y="238.1">±1.5°</text>
<text x="558.5" y="242.2">10 UP TO 50</text>
<text x="575.5" y="242.3">±0°50'</text>
<text x="557.4" y="250.7">120 UP TO 400</text>
<text x="557.9" y="246.5">50 UP TO 120</text>
<text x="575.5" y="250.7">±0°15'</text>
<text x="575.5" y="246.5">±0°25'</text>
<text x="558.7" y="259.4">0.5 UP TO 3</text>
<text x="559.5" y="263.7">3 UP TO 6</text>
<text x="576.6" y="263.6">±0.2</text>
<text x="576.6" y="259.4">±0.1</text>
<text x="559" y="267.9">6 UP TO 30</text>
<text x="576.6" y="267.9">±0.5</text>
<text x="557.8" y="272.2">30 UP TO 120</text>
<text x="576.6" y="272.2">±0.8</text>
<text x="556.9" y="280.7">315 UP TO 1000</text>
<text x="557.3" y="276.4">120 UP TO 315</text>
<text x="576.6" y="276.4">±1.2</text>
<text x="577.7" y="280.7">±2</text>
<text x="556.4" y="284.9">1000 UP TO 2000</text>
<text x="577.6" y="284.9">±3</text>
<text x="558.9" y="289.2">OVER 2000</text>
<text x="577.7" y="289.3">±4</text>
<text x="560" y="297.9">UP TO 10</text>
<text x="577.1" y="297.9">±1°</text>
<text x="558.5" y="302.1">10 UP TO 50</text>
<text x="575.5" y="302.1">±0°30'</text>
<text x="557.4" y="310.6">120 UP TO 400</text>
<text x="558.2" y="306.3">50 UP TO 120</text>
<text x="575.5" y="310.6">±0°10'</text>
<text x="575.5" y="306.4">±0°20'</text>
<text x="558.8" y="319.2">0.5 UP TO 3</text>
<text x="559.4" y="323.4">3 UP TO 6</text>
<text x="576.6" y="319.2">±0.1</text>
<text x="576.6" y="323.5">±0.1</text>
<text x="558.9" y="327.7">6 UP TO 30</text>
<text x="576.7" y="327.7">±0.2</text>
<text x="557.8" y="332">30 UP TO 120</text>
<text x="576.6" y="332">±0.3</text>
<text x="556.8" y="340.5">315 UP TO 1000</text>
<text x="557.3" y="336.3">120 UP TO 315</text>
<text x="576.6" y="336.3">±0.5</text>
<text x="576.6" y="340.5">±0.8</text>
<text x="556.2" y="344.7">1000 UP TO 2000</text>
<text x="576.6" y="344.7">±1.2</text>
<text x="558.9" y="349">OVER 2000</text>
<text x="577.6" y="349">±2</text>
</g>
<g font-size="2.5" fill="#f0f">
<text x="415.2" y="346.4">CUTOUT &amp; ENTRY CHAMFER ADDED</text>
<text x="525.8" y="346.5">09/02/26</text>
<text x="540.6" y="346.4">80151477</text>
<text x="415.2" y="351.5">LENGTH REDUCED BY 1.5 MM</text>
<text x="524.1" y="351.3">20/12/2024</text>
<text x="540.6" y="351.4">03007507</text>
</g>
<g font-size="2.4" fill="#f0f">
<text x="7.7" y="382.7" transform="rotate(-90 7.7 382.7)">Uploading\2022-23\P23Y5\P23Y5B151104.dft</text>
<text x="7.7" y="409.8" transform="rotate(-90 7.7 409.8)">\\srv01043\ExDM</text>
</g>
<g font-size="2.1" fill="#800000">
<text x="558.5" y="232.4">UNSPECIFIED TOL.(FAB)</text>
<text x="559.5" y="234.7">FOR ANGULAR IN mm.</text>
<text x="558.6" y="253.9">UNSPECIFIED TOL.(FAB)</text>
<text x="560.7" y="256.3">FOR LINEAR IN mm.</text>
<text x="558.7" y="292.3">UNSPECIFIED TOL.(M/C)</text>
<text x="559.6" y="294.7">FOR ANGULAR IN mm.</text>
<text x="558.7" y="313.7">UNSPECIFIED TOL.(M/C)</text>
<text x="560.6" y="316.1">FOR LINEAR IN mm.</text>
</g>
</svg>
